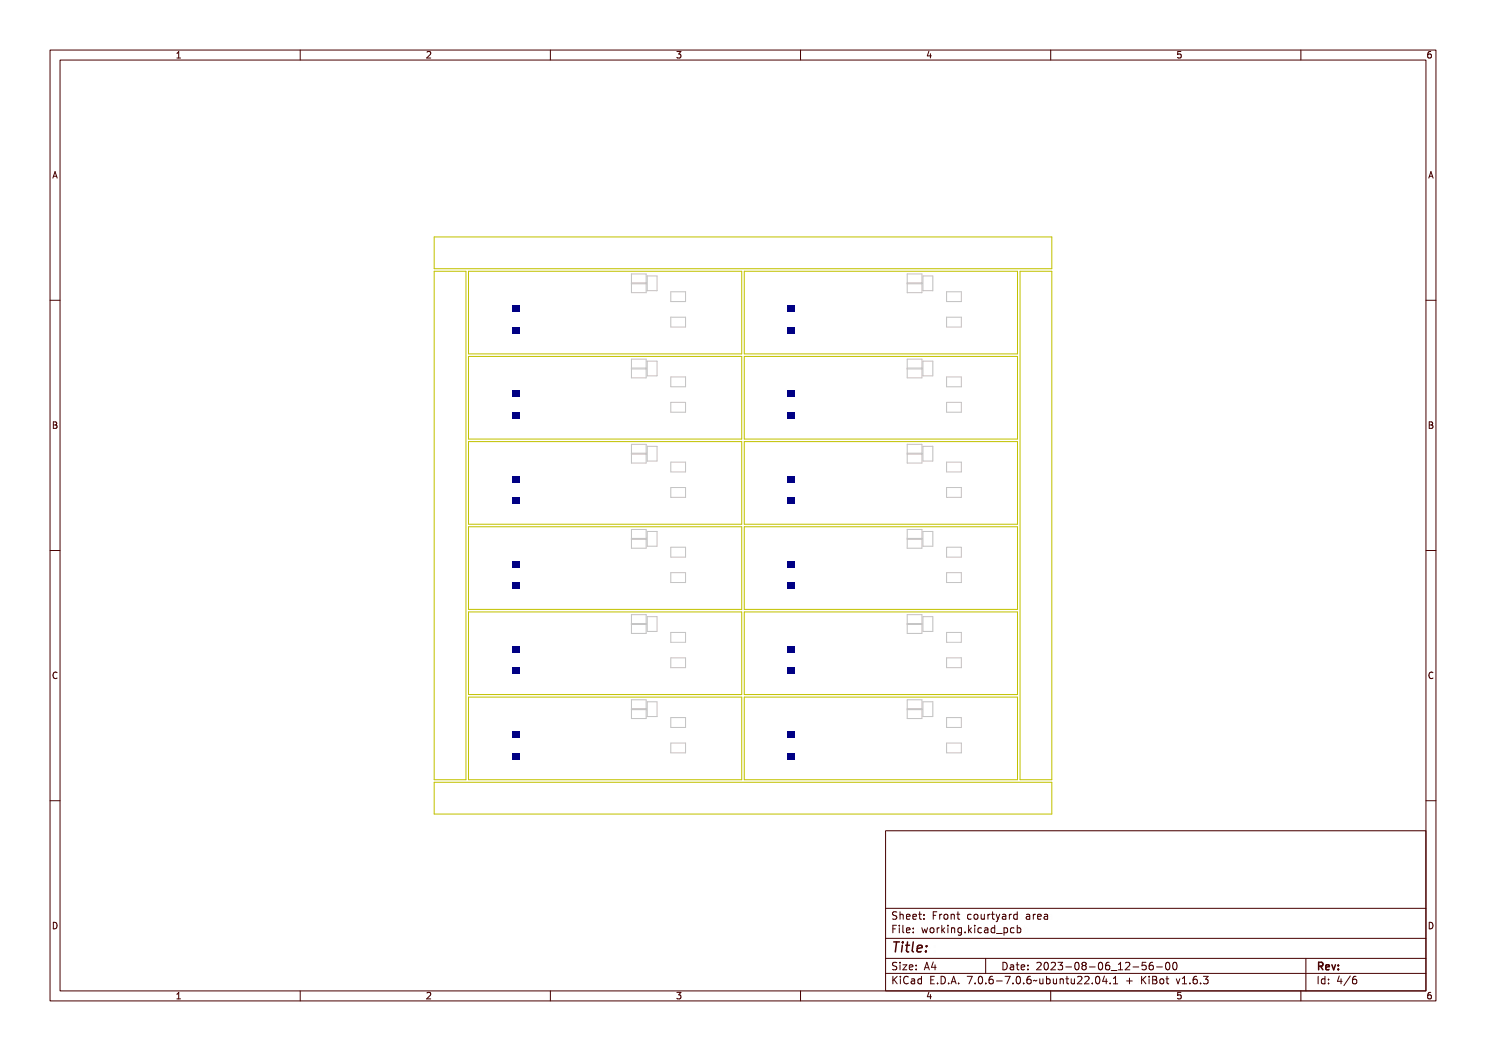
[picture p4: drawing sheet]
<svg xmlns="http://www.w3.org/2000/svg" width="297mm" height="210mm" viewBox="0 0 297 210" stroke-linecap="round" stroke-linejoin="round" font-family="sans-serif">
<g fill="none" stroke="#c2c2c2" stroke-width=".2">
<path d="M126.2 54.7h2.9v3.8h-2.9zM126.2 56.5h2.9M126.2 56.7h2.9M129.4 55.1h1.9v3h-1.9zM134.1 58.3h2.9v2h-2.9zM181.3 54.7h3v3.8h-3zM181.3 56.5h3M181.3 56.7h3M184.5 55.1h1.9v3h-1.9zM189.2 58.3h2.9v2h-2.9zM126.2 71.8h2.9v3.7h-2.9zM126.2 73.7h2.9"/>
<path d="M126.2 73.5h2.9M129.4 72.2h1.9v2.9h-1.9zM134.1 63.4h2.9v1.9h-2.9zM134.1 75.3h2.9v2h-2.9zM181.3 71.8h3v3.7h-3zM181.3 73.7h3M181.3 73.5h3M184.5 72.2h1.9v2.9h-1.9zM189.2 63.4h2.9v1.9h-2.9zM189.2 75.3h2.9v2h-2.9zM126.2 88.8h2.9v3.7h-2.9zM126.2 90.7h2.9"/>
<path d="M126.2 90.6h2.9M129.4 89.2h1.9v2.9h-1.9zM134.1 80.4h2.9v2h-2.9zM134.1 92.3h2.9v2h-2.9zM134.1 97.4h2.9v2h-2.9zM181.3 88.8h3v3.7h-3zM181.3 90.7h3M181.3 90.6h3M184.5 89.2h1.9v2.9h-1.9zM189.2 80.4h2.9v2h-2.9zM189.2 92.3h2.9v2h-2.9zM189.2 97.4h2.9v2h-2.9z"/>
<path d="M126.2 105.8h2.9v3.7h-2.9zM126.2 107.6h2.9M126.2 107.8h2.9M129.4 106.2h1.9v2.9h-1.9zM134.1 109.4h2.9v1.9h-2.9zM134.1 114.4h2.9v2h-2.9zM181.3 105.8h3v3.7h-3zM181.3 107.6h3M181.3 107.8h3M184.5 106.2h1.9v2.9h-1.9zM189.2 109.4h2.9v1.9h-2.9zM189.2 114.4h2.9v2h-2.9z"/>
<path d="M126.2 122.8h2.9v3.8h-2.9zM126.2 124.8h2.9M126.2 139.8h2.9v3.8h-2.9zM126.2 124.6h2.9M129.4 123.2h1.9v3h-1.9zM134.1 131.5h2.9v1.9h-2.9zM134.1 126.4h2.9v1.9h-2.9zM181.3 122.8h3v3.8h-3zM181.3 139.8h3v3.8h-3zM181.3 124.8h3M181.3 124.6h3M184.5 123.2h1.9v3h-1.9z"/>
<path d="M189.2 126.4h2.9v1.9h-2.9zM189.2 131.5h2.9v1.9h-2.9zM126.2 141.8h2.9M126.2 141.6h2.9M129.4 140.2h1.9v3h-1.9zM134.1 143.4h2.9v2h-2.9zM134.1 148.5h2.9v1.9h-2.9zM181.3 141.8h3M181.3 141.6h3M184.5 140.2h1.9v3h-1.9zM189.2 143.4h2.9v2h-2.9zM189.2 148.5h2.9v1.9h-2.9z"/>
</g>
<g fill="none" stroke="#c2c200" stroke-width=".2">
<path d="M86.8 54.2h6.3v101.6h-6.3zM86.8 47.3h123.4v6.4h-123.4zM93.6 54.2h54.6v16.5h-54.6zM148.8 54.2h54.6v16.5h-54.6zM203.9 54.2h6.3v101.6h-6.3zM93.6 71.2h54.6v16.5h-54.6zM148.8 71.2h54.6v16.5h-54.6zM93.6 88.2h54.6v16.6h-54.6zM148.8 88.2h54.6v16.6h-54.6zM93.6 105.3h54.6v16.5h-54.6zM148.8 105.3h54.6v16.5h-54.6zM93.6 122.3h54.6v16.5h-54.6z"/>
<path d="M93.6 139.3h54.6v16.5h-54.6zM148.8 122.3h54.6v16.5h-54.6zM148.8 139.3h54.6v16.5h-54.6zM86.8 156.3h123.4v6.4h-123.4z"/>
</g>
<g fill="#000084">
<path d="M157.4 99.4h1.5v1.3h-1.5z" fill-rule="evenodd"/>
<path d="M157.4 95.1h1.5v1.3h-1.5z" fill-rule="evenodd"/>
<path d="M102.3 150.5h1.5v1.2h-1.5z" fill-rule="evenodd"/>
<path d="M102.3 146.2h1.5v1.2h-1.5z" fill-rule="evenodd"/>
<path d="M102.3 116.4h1.5v1.3h-1.5z" fill-rule="evenodd"/>
<path d="M102.3 112.1h1.5v1.3h-1.5z" fill-rule="evenodd"/>
<path d="M102.3 82.4h1.5v1.2h-1.5z" fill-rule="evenodd"/>
<path d="M102.3 78.1h1.5v1.2h-1.5z" fill-rule="evenodd"/>
<path d="M102.3 99.4h1.5v1.3h-1.5z" fill-rule="evenodd"/>
<path d="M102.3 95.1h1.5v1.3h-1.5z" fill-rule="evenodd"/>
<path d="M157.4 116.4h1.5v1.3h-1.5z" fill-rule="evenodd"/>
<path d="M157.4 112.1h1.5v1.3h-1.5z" fill-rule="evenodd"/>
<path d="M157.4 133.5h1.5v1.2h-1.5z" fill-rule="evenodd"/>
<path d="M157.4 129.2h1.5v1.2h-1.5z" fill-rule="evenodd"/>
<path d="M157.4 150.5h1.5v1.2h-1.5z" fill-rule="evenodd"/>
<path d="M157.4 146.2h1.5v1.2h-1.5z" fill-rule="evenodd"/>
<path d="M157.4 82.4h1.5v1.2h-1.5z" fill-rule="evenodd"/>
<path d="M157.4 78.1h1.5v1.2h-1.5z" fill-rule="evenodd"/>
<path d="M157.4 65.4h1.5v1.2h-1.5z" fill-rule="evenodd"/>
<path d="M157.4 61.1h1.5v1.2h-1.5z" fill-rule="evenodd"/>
<path d="M102.3 65.4h1.5v1.2h-1.5z" fill-rule="evenodd"/>
<path d="M102.3 61.1h1.5v1.2h-1.5z" fill-rule="evenodd"/>
<path d="M102.3 133.5h1.5v1.2h-1.5z" fill-rule="evenodd"/>
<path d="M102.3 129.2h1.5v1.2h-1.5z" fill-rule="evenodd"/>
</g>
<g fill="none" stroke="#480000" stroke-width=".2">
<path d="M10 10h277v190h-277zM12 12h273v186h-273zM60 10v2M110 10v2M160 10v2M210 10v2M260 10v2M10 60h2M285 60h2M10 110h2M285 110h2M10 160h2"/>
<path d="M285 160h2M177 166h108v32h-108zM60 198v2M110 198v2M160 198v2M177 181.5h108M177 187.5h108M177 191.5h108M177 194.5h108M178.1 195.2h.2v.6l.6-.6h.3l-.6 .6 .6 .8h-.2l-.5-.7-.2 .2v.5h-.2zM178.2 185h.9v.2h-.7v.4h.6v.2h-.6v.7h-.2zM178.3 182.4l.5-.1h.2v.2a.31 .31 0 0 0-.5-.1 .31 .31 0 0 0 0 .5 .5 .5 0 0 1 .6 .6 .5 .5 0 0 1-.8 .2l-.1-.2a.34 .34 0 0 0 .4 .1 .34 .34 0 0 0 .1-.5 .47 .47 0 0 1-.5-.2 .47 .47 0 0 1 .1-.5z"/>
<path d="M178.3 192.5l.5-.1h.2v.2a.31 .31 0 0 0-.5-.1 .31 .31 0 0 0 0 .5 .5 .5 0 0 1 .6 .6 .5 .5 0 0 1-.8 .2l-.1-.2a.34 .34 0 0 0 .4 .1 .34 .34 0 0 0 .1-.5 .47 .47 0 0 1-.5-.2 .47 .47 0 0 1 .1-.5zM179.4 182.2h.2v.6a.35 .35 0 0 1 .4-.1 .35 .35 0 0 1 .2 .4v.6h-.2v-.8h-.4v.8h-.2zM179.5 185.4h.4v.9h.4v.2h-.9v-.2h.3v-.8h-.2zM179.5 192.8h.4v.9h.4v.1h-.9v-.1h.3v-.8h-.2zM179.5 195.6h.4v.9h.4v.1h-.9v-.1h.3v-.8h-.2zM179.7 184.9h.2v.3h-.2zM179.7 192.3h.2v.3h-.2zM179.7 195.1h.2v.3h-.2zM180.6 184.9h.4v1.3l.4 .1v.2l-.5-.2v-1.2h-.3zM180.6 192.8h.8l-.6 .9h.6v.1h-.8l.6-.9h-.6zM180.7 182.8l.1-.1a.49 .49 0 0 1 .5 0 .49 .49 0 0 1 .2 .5h-.8a.42 .42 0 0 0 .3 .4 .42 .42 0 0 0 .4-.1 .47 .47 0 0 1-.4 .3 .47 .47 0 0 1-.4-.3zM180.7 195.4a.4 .4 0 0 1 .4-.3 .4 .4 0 0 1 .4 .3 .56 .56 0 0 0-.8 .4 .56 .56 0 0 0 .5 .7l.3-.1a.43 .43 0 0 1-.5 .3 .43 .43 0 0 1-.4-.4v-.6z"/>
<path d="M180.8 182.9l.4-.1 .1 .3h-.6zM181.8 195.6l.3-.1a.43 .43 0 0 1 .5 .5v.6h-.1v-.1a.38 .38 0 0 1-.5 .2 .38 .38 0 0 1-.2-.5 .38 .38 0 0 1 .4-.2h.3a.35 .35 0 0 0-.3-.4 .35 .35 0 0 0-.4 .2zM181.9 182.8l.1-.1a.49 .49 0 0 1 .5 0 .49 .49 0 0 1 .2 .5h-.8a.42 .42 0 0 0 .3 .4 .42 .42 0 0 0 .5-.1 .47 .47 0 0 1-.5 .3 .47 .47 0 0 1-.4-.3zM181.9 185.5l.1-.1a.49 .49 0 0 1 .5 0 .49 .49 0 0 1 .2 .5h-.8a.42 .42 0 0 0 .3 .4 .42 .42 0 0 0 .5-.1 .47 .47 0 0 1-.5 .3 .47 .47 0 0 1-.4-.3zM181.9 192.9l.1-.1a.49 .49 0 0 1 .5 0 .49 .49 0 0 1 .2 .5h-.8a.42 .42 0 0 0 .3 .4 .42 .42 0 0 0 .5-.1 .47 .47 0 0 1-.5 .3 .47 .47 0 0 1-.4-.3zM182 196.2l.5-.1a.31 .31 0 0 1-.2 .4 .31 .31 0 0 1-.4-.1zM182 182.9l.4-.1 .1 .3h-.6zM182 185.6l.4-.1 .1 .3h-.6zM182 193l.4-.1 .1 .3h-.6zM183 195.7l.4-.2 .2 .2v-.6h.2v1.5h-.2v-.1a.42 .42 0 0 1-.5 .1 .42 .42 0 0 1-.2-.5zM183.2 195.8l.1-.1a.4 .4 0 0 1 .3 .4 .4 .4 0 0 1-.3 .4l-.2-.2zM183.2 182.3h.2v.4h.4v.1h-.4v.7l.4 .1v.1h-.4l-.1-.1-.1-.8h-.3v-.1h.3z"/>
<path d="M183.3 185.4h.2v.3h-.2zM183.3 186.2h.2v.3h-.2zM183.3 192.8h.2v.3h-.2zM183.3 193.6h.2v.2h-.2zM184.5 182.7h.2v.3h-.2zM184.5 183.5h.2v.2h-.2zM185.2 185.4h.2l.2 .8 .1-.5h.2l.2 .5 .1-.8h.2l-.2 1.1h-.2l-.2-.7-.2 .7h-.1zM185.4 195.2h.9v.2h-.7v.4h.6v.2h-.6v.5h.7v.1h-.9zM185.7 192.4h.2l.5 1.4h-.2l-.1-.3h-.5l-.1 .3h-.2zM185.8 192.6l.2 .7h-.4zM186.6 182.3h.9v.2h-.7v.4h.6v.2h-.6v.6h-.2zM186.8 185.6l.1-.1a.39 .39 0 0 1 .4 .4 .39 .39 0 0 1-.4 .4l-.1-.2z"/>
<path d="M186.9 196.4h.2v.2h-.2zM187.1 192.4h.2v.9h.2v.2h-.2v.3h-.2v-.3h-.6zM187.1 192.6v.7h-.4zM187.8 195.2a.76 .76 0 0 1 .9 .7 .76 .76 0 0 1-.9 .7zM188 195.4a.57 .57 0 0 1 .5 .5 .57 .57 0 0 1-.5 .6zM188 182.7h.2v.2v-.1a.29 .29 0 0 1 .3-.2 .29 .29 0 0 1 .3 .3 .37 .37 0 0 0-.5-.1 .37 .37 0 0 0-.1 .4v.5h-.2zM188 185.4h.2v.2v-.1a.29 .29 0 0 1 .3-.2 .29 .29 0 0 1 .3 .3 .37 .37 0 0 0-.5-.1 .37 .37 0 0 0-.1 .4v.6h-.2zM189.1 184.9h.1v.9l.5-.4h.2l-.4 .4 .5 .7h-.2l-.4-.6-.2 .1v.5h-.1zM189.2 182.9l.1-.1a.39 .39 0 0 1 .4 .4 .39 .39 0 0 1-.4 .4l-.1-.2zM189.3 196.4h.3v.2h-.3zM190.2 182.7h.2v.1a.35 .35 0 0 1 .4-.1 .35 .35 0 0 1 .3 .4v.6h-.2l-.1-.8h-.3l-.1 .8h-.2zM190.3 185.4h.4v.9h.4v.2h-.9v-.2h.4v-.8h-.3z"/>
<path d="M190.5 195.2h.3l.4 1.4h-.2l-.1-.3h-.5l-.1 .3h-.2zM190.6 184.9h.1v.3h-.1zM190.6 195.4l.2 .7h-.4zM191.4 185.4h.2v.1a.35 .35 0 0 1 .4-.1 .35 .35 0 0 1 .3 .4v.7h-.2l-.1-.9h-.3l-.1 .9h-.2zM191.7 182.3h.1v.4h.4v.1h-.4v.7l.4 .1v.1h-.4l-.1-.1v-.8h-.3v-.1h.3zM191.7 196.4h.3v.2h-.3zM192.7 185.5l.3-.2 .3 .2v-.1h.2v1a.53 .53 0 0 1-.8 .4v-.2a.36 .36 0 0 0 .4 .1 .36 .36 0 0 0 .2-.4l-.1 .1a.53 .53 0 0 1-.7-.3 .53 .53 0 0 1 .2-.6zM192.8 185.6l.1-.1a.39 .39 0 0 1 .4 .4 .39 .39 0 0 1-.4 .4l-.1-.2zM193.8 195.2h.9l-.5 1.4h-.2l.5-1.2h-.7zM194 182.8a.39 .39 0 0 1 .4-.2 .39 .39 0 0 1 .3 .3 .4 .4 0 0 0-.6 0 .4 .4 0 0 0 0 .6 .4 .4 0 0 0 .6 0 .45 .45 0 0 1-.6 .3 .45 .45 0 0 1-.3-.6zM194.1 186.2h.3v.3h-.3zM195.1 184.9h.2v.9l.4-.4h.3l-.5 .4 .5 .7h-.2l-.4-.6-.1 .1v.5h-.2z"/>
<path d="M195.2 182.9l.1-.1a.39 .39 0 0 1 .4 .4 .39 .39 0 0 1-.4 .4l-.1-.2zM195.3 196.4h.3v.2h-.3zM196.2 182.7h.2v.8l.2 .1 .3-.2v-.7h.2v1h-.2v-.1a.35 .35 0 0 1-.4 .2 .35 .35 0 0 1-.3-.5zM196.3 185.4h.5v.9h.3v.2h-.9v-.2h.4v-.8h-.3zM196.3 195.4a.57 .57 0 0 1 .7 0 .57 .57 0 0 1 .1 .8 .5 .5 0 0 1-.6 .5 .5 .5 0 0 1-.3-.8zM196.5 195.4a.61 .61 0 0 1 .4 1l-.1 .1a.61 .61 0 0 1-.4-1zM196.6 184.9h.2v.3h-.2zM197 191.5v3M197.6 185.5a.39 .39 0 0 1 .4-.2 .39 .39 0 0 1 .3 .3 .4 .4 0 0 0-.6 0 .4 .4 0 0 0 0 .6 .4 .4 0 0 0 .6 0 .45 .45 0 0 1-.6 .3 .45 .45 0 0 1-.3-.6zM197.6 182.7h.2v.2v-.1a.29 .29 0 0 1 .4-.2 .29 .29 0 0 1 .2 .3 .37 .37 0 0 0-.4-.1 .37 .37 0 0 0-.2 .4v.5h-.2zM197.7 196.4h.3v.2h-.3zM198.7 185.4l.2-.1a.43 .43 0 0 1 .6 .5v.7h-.2v-.2a.38 .38 0 0 1-.5 .2 .38 .38 0 0 1-.2-.5 .38 .38 0 0 1 .5-.2h.2a.35 .35 0 0 0-.3-.4 .35 .35 0 0 0-.3 .2z"/>
<path d="M198.7 195.4a.38 .38 0 0 1 .4-.3 .38 .38 0 0 1 .3 .3 .43 .43 0 0 0-.5 0 .43 .43 0 0 0-.1 .5 .46 .46 0 0 1 .7 .1 .46 .46 0 0 1-.2 .6 .46 .46 0 0 1-.7-.2zM198.8 186l.5-.1a.31 .31 0 0 1-.1 .4 .31 .31 0 0 1-.4-.1zM198.9 182.3h.2v.4h.4v.1h-.4v.7l.4 .1v.1h-.4l-.2-.1v-.8h-.3v-.1h.3zM199.8 182.7h.1l.4 .8 .3-.8h.2l-.3 .7a.68 .68 0 0 1-.7 .8l.4-.5zM199.9 185.5l.3-.2 .3 .2v-.6h.2v1.6h-.2v-.2a.42 .42 0 0 1-.5 .1 .42 .42 0 0 1-.2-.5zM200 196h.5v.2h-.5zM200 185.6l.1-.1a.39 .39 0 0 1 .4 .4 .39 .39 0 0 1-.4 .4l-.1-.2zM200.1 192.4a.76 .76 0 0 1 1 .7 .76 .76 0 0 1-1 .7zM200.3 192.6a.57 .57 0 0 1 .6 .5 .57 .57 0 0 1-.6 .6zM200.9 186.8l1.2 .1zM201 195.2h.9l-.5 1.4h-.2l.5-1.2h-.7zM201.1 182.7l.2-.1a.43 .43 0 0 1 .6 .5v.6h-.2v-.1a.38 .38 0 0 1-.5 .2 .38 .38 0 0 1-.2-.5 .38 .38 0 0 1 .5-.2h.2a.35 .35 0 0 0-.2-.4 .35 .35 0 0 0-.4 .2z"/>
<path d="M201.2 183.3l.5-.1a.31 .31 0 0 1-.1 .4 .31 .31 0 0 1-.4-.1zM201.4 192.8l.3-.1a.43 .43 0 0 1 .5 .5v.6h-.1v-.1a.38 .38 0 0 1-.5 .2 .38 .38 0 0 1-.2-.5 .38 .38 0 0 1 .4-.2h.3a.35 .35 0 0 0-.3-.4 .35 .35 0 0 0-.4 .2zM201.6 193.4l.5-.1a.31 .31 0 0 1-.2 .4 .31 .31 0 0 1-.4-.1zM202.2 185.4h.2v.1a.53 .53 0 0 1 .8 .3 .53 .53 0 0 1-.6 .7l-.2-.2v.6h-.2zM202.4 182.7h.2v.2l.1-.1a.29 .29 0 0 1 .3-.2 .29 .29 0 0 1 .2 .3 .37 .37 0 0 0-.4-.1 .37 .37 0 0 0-.2 .4v.5h-.2zM202.5 185.6l.1-.1a.4 .4 0 0 1 .4 .4 .4 .4 0 0 1-.4 .4l-.2-.2zM202.5 196.4h.3v.2h-.3zM202.8 192.4h.2v.4h.4v.1h-.4v.7l.4 .1v.1h-.4l-.2-.1v-.8h-.3v-.1h.3zM203.5 182.8l.3-.2 .3 .2v-.6h.2v1.5h-.2v-.1a.42 .42 0 0 1-.5 .1 .42 .42 0 0 1-.2-.5zM203.5 195.4a.57 .57 0 0 1 .8 0 .57 .57 0 0 1 0 .8 .5 .5 0 0 1-.6 .5 .5 .5 0 0 1-.3-.8zM203.6 185.5a.39 .39 0 0 1 .4-.2 .39 .39 0 0 1 .3 .3 .4 .4 0 0 0-.5 0 .4 .4 0 0 0 0 .6 .4 .4 0 0 0 .5 0 .45 .45 0 0 1-.6 .3 .45 .45 0 0 1-.2-.6zM203.6 182.9l.1-.1a.4 .4 0 0 1 .4 .4 .4 .4 0 0 1-.4 .4l-.1-.2z"/>
<path d="M203.7 195.4a.61 .61 0 0 1 .4 1l-.1 .1a.61 .61 0 0 1-.3-1zM203.9 192.9l.1-.1a.49 .49 0 0 1 .5 0 .49 .49 0 0 1 .2 .5h-.8a.42 .42 0 0 0 .3 .4 .42 .42 0 0 0 .5-.1 .47 .47 0 0 1-.5 .3 .47 .47 0 0 1-.4-.3zM204 193l.4-.1 .1 .3h-.6zM204.7 184.9h.1v.6a.53 .53 0 0 1 .8 .3 .53 .53 0 0 1-.6 .7l-.2-.2v.2h-.1zM204.9 185.6l.1-.1a.39 .39 0 0 1 .4 .4 .39 .39 0 0 1-.4 .4l-.1-.2zM204.9 196.4h.3v.2h-.3zM205.3 192.8h.2v.3h-.2zM205.3 193.6h.2v.2h-.2zM205.9 182.7l.3-.1a.43 .43 0 0 1 .5 .5v.6h-.2v-.1a.38 .38 0 0 1-.5 .2 .38 .38 0 0 1-.2-.5 .38 .38 0 0 1 .5-.2h.2a.35 .35 0 0 0-.2-.4 .35 .35 0 0 0-.4 .2zM205.9 195.4a.38 .38 0 0 1 .4-.3 .38 .38 0 0 1 .3 .3 .43 .43 0 0 0-.5 0 .43 .43 0 0 0-.1 .5 .46 .46 0 0 1 .7 .1 .46 .46 0 0 1-.2 .6 .46 .46 0 0 1-.6-.2zM206.1 183.3l.4-.1a.31 .31 0 0 1-.1 .4 .31 .31 0 0 1-.4-.1zM207 196l1-.1a.49 .49 0 0 1-.8 .1l-.2 .2z"/>
<path d="M207.2 182.7h.2v.2l.1-.1a.29 .29 0 0 1 .3-.2 .29 .29 0 0 1 .2 .3 .37 .37 0 0 0-.4-.1 .37 .37 0 0 0-.2 .4v.5h-.2zM207.4 192.5a.53 .53 0 0 1 .8 .1 .53 .53 0 0 1-.3 .7l-.3 .4h.7v.1h-.9l.3-.5a.4 .4 0 0 0 .3-.4 .4 .4 0 0 0-.3-.4l-.3 .2zM208.3 195.6h.1l.1 .8 .2 .1 .2-.2v-.7h.2v1h-.2v-.1a.35 .35 0 0 1-.4 .2 .35 .35 0 0 1-.2-.5zM208.3 182.8l.2-.1a.49 .49 0 0 1 .5 0 .49 .49 0 0 1 .2 .5h-.8a.42 .42 0 0 0 .3 .4 .42 .42 0 0 0 .4-.1 .47 .47 0 0 1-.4 .3 .47 .47 0 0 1-.4-.3zM208.5 182.9l.3-.1 .2 .3h-.6zM208.7 192.6a.57 .57 0 0 1 .7 0 .57 .57 0 0 1 .1 .8 .5 .5 0 0 1-.6 .5 .5 .5 0 0 1-.3-.8zM208.9 192.6a.61 .61 0 0 1 .3 1l-.1 .1a.61 .61 0 0 1-.3-1zM209.5 195.1h.2v.6a.53 .53 0 0 1 .7 .3 .53 .53 0 0 1-.6 .7l-.1-.2v.1h-.2zM209.5 182.7l.3-.1a.43 .43 0 0 1 .5 .5v.6h-.2v-.1a.38 .38 0 0 1-.5 .2 .38 .38 0 0 1-.2-.5 .38 .38 0 0 1 .5-.2h.2a.35 .35 0 0 0-.2-.4 .35 .35 0 0 0-.4 .2zM209.7 183.3l.4-.1a.31 .31 0 0 1-.1 .4 .31 .31 0 0 1-.4-.1zM209.7 195.8l.1-.1a.4 .4 0 0 1 .4 .4 .4 .4 0 0 1-.4 .4l-.1-.2zM209.8 192.5a.53 .53 0 0 1 .8 .1 .53 .53 0 0 1-.3 .7l-.3 .4h.7v.1h-.9l.3-.5a.4 .4 0 0 0 .3-.4 .4 .4 0 0 0-.3-.4l-.3 .2z"/>
<path d="M210 198v2M210.7 195.6h.2v.8l.2 .1 .2-.2v-.7h.2v1h-.2v-.1a.35 .35 0 0 1-.4 .2 .35 .35 0 0 1-.2-.5zM211 192.4a.46 .46 0 0 1 .6 0 .46 .46 0 0 1 .1 .6l-.1 .1a.47 .47 0 0 1 .2 .7 .47 .47 0 0 1-.7 0l-.1-.2a.35 .35 0 0 0 .5 .1 .35 .35 0 0 0 0-.5h-.3v-.2a.29 .29 0 0 0 .4-.1 .29 .29 0 0 0-.1-.4 .29 .29 0 0 0-.4 .1h-.1zM211.9 195.6h.2v.1a.35 .35 0 0 1 .4-.1 .35 .35 0 0 1 .2 .4v.6h-.2v-.8h-.4v.8h-.2zM212.4 193.2h.5v.2h-.5zM213.3 195.2h.2v.4h.4v.1h-.4v.7l.4 .1v.1h-.4l-.2-.1v-.8h-.3v-.1h.3zM213.5 192.6a.57 .57 0 0 1 .7 0 .57 .57 0 0 1 .1 .8 .5 .5 0 0 1-.6 .5 .5 .5 0 0 1-.3-.8zM213.7 192.6a.61 .61 0 0 1 .3 1v.1a.61 .61 0 0 1-.4-1zM214.3 195.6h.2v.8l.2 .1 .2-.2v-.7h.2v1h-.2v-.1a.35 .35 0 0 1-.4 .2 .35 .35 0 0 1-.2-.5zM214.7 192.5a.41 .41 0 0 1 .7-.1 .41 .41 0 0 1-.2 .7 .42 .42 0 0 1 .2 .6 .42 .42 0 0 1-.7 0 .42 .42 0 0 1 .2-.6l-.3-.2zM215.5 195.3a.53 .53 0 0 1 .8 .1 .53 .53 0 0 1-.3 .7l-.3 .4h.6v.1h-.9l.4-.5a.4 .4 0 0 0 .3-.4 .4 .4 0 0 0-.3-.4l-.3 .2zM216 193.2h.5v.2h-.5z"/>
<path d="M216.7 195.3a.53 .53 0 0 1 .8 .1 .53 .53 0 0 1-.3 .7l-.3 .4h.6v.1h-.9l.4-.5a.4 .4 0 0 0 .3-.4 .4 .4 0 0 0-.3-.4l-.3 .2zM217.1 192.6a.57 .57 0 0 1 .7 0 .57 .57 0 0 1 .1 .8 .5 .5 0 0 1-.6 .5 .5 .5 0 0 1-.3-.8zM217.3 192.6a.61 .61 0 0 1 .3 1v.1a.61 .61 0 0 1-.4-1zM218.2 196.4h.2v.2h-.2zM218.3 192.6a.38 .38 0 0 1 .4-.3 .38 .38 0 0 1 .3 .3 .43 .43 0 0 0-.5 0 .43 .43 0 0 0-.1 .5 .46 .46 0 0 1 .6 .1 .46 .46 0 0 1-.1 .6 .46 .46 0 0 1-.7-.2zM219.2 195.4a.57 .57 0 0 1 .7 0 .57 .57 0 0 1 .1 .8 .5 .5 0 0 1-.7 .5 .5 .5 0 0 1-.3-.8zM219.2 194.2l1.3 .1zM219.4 195.4a.61 .61 0 0 1 .3 1l-.1 .1a.61 .61 0 0 1-.3-1zM220.7 192.5l.5-.1v1.3h.3v.1h-.8v-.1h.3v-1.1h-.3zM220.8 195.2h.2v.9h.2v.2h-.2v.3h-.2v-.3h-.6zM220.8 195.4v.7h-.4zM221.8 196.4h.2v.2h-.2z"/>
<path d="M221.8 192.5a.53 .53 0 0 1 .8 .1 .53 .53 0 0 1-.3 .7l-.3 .4h.7v.1h-.9l.3-.5a.4 .4 0 0 0 .4-.4 .4 .4 0 0 0-.4-.4l-.3 .2zM222.8 195.3l.5-.1v1.3h.3v.1h-.8v-.1h.3v-1.1h-.3zM223.2 193.2h.5v.2h-.5zM224.3 192.4h.7v.2h-.6v.3a.53 .53 0 0 1 .7 .7 .53 .53 0 0 1-.9 .2v-.2a.38 .38 0 0 0 .5 .1 .38 .38 0 0 0 .1-.5 .38 .38 0 0 0-.5-.1zM225.4 195.5h.2v.4h.4v.2h-.4v.4h-.2v-.4h-.4v-.2h.4zM225.5 192.6a.38 .38 0 0 1 .4-.3 .38 .38 0 0 1 .3 .3 .43 .43 0 0 0-.5 0 .43 .43 0 0 0-.1 .5 .46 .46 0 0 1 .7 .1 .46 .46 0 0 1-.2 .6 .46 .46 0 0 1-.7-.2zM226.8 193.2h.5v.2h-.5zM227.5 195.2h.2v.6l.6-.6h.2l-.6 .6 .6 .8h-.2l-.5-.7-.1 .2v.5h-.2zM227.9 192.6a.57 .57 0 0 1 .8 0 .57 .57 0 0 1 0 .8 .5 .5 0 0 1-.6 .5 .5 .5 0 0 1-.3-.8zM228.2 192.6a.61 .61 0 0 1 .3 1l-.1 .1a.61 .61 0 0 1-.3-1zM228.8 195.6h.4v.9h.4v.1h-.9v-.1h.4v-.8h-.3zM229.1 195.1h.1v.3h-.1z"/>
<path d="M229.1 192.6a.57 .57 0 0 1 .8 0 .57 .57 0 0 1 0 .8 .5 .5 0 0 1-.6 .5 .5 .5 0 0 1-.3-.8zM229.4 192.6a.61 .61 0 0 1 .3 1l-.1 .1a.61 .61 0 0 1-.3-1zM229.9 195.2h.4a.35 .35 0 0 1 .5 .2 .35 .35 0 0 1-.3 .5 .41 .41 0 0 1 .3 .5 .41 .41 0 0 1-.5 .2h-.4zM230.1 196h.2a.27 .27 0 0 1 .3 .2 .27 .27 0 0 1-.3 .3h-.2zM230.1 195.4h.2a.23 .23 0 0 1 .3 .2 .23 .23 0 0 1-.3 .2h-.2zM231.2 193.2h1.1M231.3 195.8l.1-.1a.39 .39 0 0 1 .4 .4 .39 .39 0 0 1-.4 .4l-.1-.2zM232.6 195.2h.1v.4h.4v.1h-.4l.1 .7 .3 .1v.1h-.3l-.2-.1v-.8h-.3v-.1h.3zM233.2 192.4l.1-.1a.8 .8 0 0 1 .5 .7 .8 .8 0 0 1-.5 .8 1 1 0 0 1-.1-1.4zM234.5 192.4l.2-.1a.8 .8 0 0 1 .6 .7 .8 .8 0 0 1-.6 .8l-.2-.2-.1-.4zM234.6 195.6h.2l.3 .9 .4-.9h.2l-.4 1h-.3zM236 195.3l.5-.1v1.3h.3v.1h-.8v-.1h.3v-1.1h-.3z"/>
<path d="M237.4 196.4h.3v.2h-.3zM238.4 195.4a.38 .38 0 0 1 .4-.3 .38 .38 0 0 1 .3 .3 .43 .43 0 0 0-.5 0 .43 .43 0 0 0-.1 .5 .46 .46 0 0 1 .7 .1 .46 .46 0 0 1-.2 .6 .46 .46 0 0 1-.7-.2zM239.8 196.4h.3v.2h-.3zM240.7 195.2a.46 .46 0 0 1 .6 0 .46 .46 0 0 1 .1 .6l-.1 .1a.47 .47 0 0 1 .2 .7 .47 .47 0 0 1-.7 0l-.1-.2a.35 .35 0 0 0 .5 .1 .35 .35 0 0 0 0-.5l-.3-.1v-.1a.29 .29 0 0 0 .4-.1 .29 .29 0 0 0-.1-.4 .29 .29 0 0 0-.4 .1h-.1zM260 198v2M261 191.5v6.5M263.2 195.2h.8v.2h-.3v1.1h.3v.1h-.8v-.1h.3v-1.1h-.3zM264.4 195.7l.3-.2 .3 .2v-.6h.2v1.5h-.2v-.1a.42 .42 0 0 1-.5 .1 .42 .42 0 0 1-.2-.5zM264.6 195.8l.1-.1a.4 .4 0 0 1 .3 .4 .4 .4 0 0 1-.3 .4l-.2-.2zM265.9 195.6h.2v.3h-.2zM265.9 196.4h.2v.2h-.2zM268.5 195.2h.2v.9h.2v.2h-.2v.3h-.2v-.3h-.6z"/>
<path d="M268.5 195.4v.7h-.4zM269.9 195.2h.2l-.8 1.6h-.2zM270.5 195.4a.38 .38 0 0 1 .4-.3 .38 .38 0 0 1 .3 .3 .43 .43 0 0 0-.5 0 .43 .43 0 0 0-.2 .5 .46 .46 0 0 1 .7 .1 .46 .46 0 0 1-.2 .6 .46 .46 0 0 1-.6-.2z"/>
<circle cx="187" cy="185.9" r=".53"/>
<circle cx="189.4" cy="183.2" r=".53"/>
<circle cx="195.4" cy="183.2" r=".53"/>
<circle cx="196.7" cy="195.9" r=".13"/>
<circle cx="199.1" cy="196.2" r=".32"/>
<circle cx="203.9" cy="195.9" r=".13"/>
<circle cx="206.3" cy="196.2" r=".32"/>
<circle cx="209" cy="193.1" r=".13"/>
<circle cx="213.8" cy="193.1" r=".13"/>
<circle cx="215" cy="193.4" r=".29"/>
<circle cx="215" cy="192.8" r=".25"/>
<circle cx="217.4" cy="193.1" r=".13"/>
<circle cx="218.7" cy="193.4" r=".32"/>
<circle cx="219.5" cy="195.9" r=".13"/>
<circle cx="225.9" cy="193.4" r=".32"/>
<circle cx="228.3" cy="193.1" r=".13"/>
<circle cx="229.5" cy="193.1" r=".13"/>
<circle cx="231.5" cy="196.1" r=".53"/>
<circle cx="238.8" cy="196.2" r=".32"/>
<circle cx="270.9" cy="196.2" r=".32"/>
</g>
<g fill="none" stroke="#480000" stroke-width=".3">
<path d="M178.1 188.4h1.4v.2h-.6v1.7h-.2v-1.7h-.6zM179.9 188.8h.7v1.3h.4v.2h-1.2v-.2h.5v-1.1h-.4zM180.3 188.3h.3v.3h-.3zM181.8 188.4h.2v.4h.6v.2h-.6v1l.6 .1v.2a.55 .55 0 0 1-.8-.5v-.8h-.4v-.2h.4zM183 188.3h.6l.1 1.6 .1 .2h.4v.2a.54 .54 0 0 1-.8-.5v-1.4h-.4zM184.8 189a.65 .65 0 0 1 .8-.1 .65 .65 0 0 1 .3 .7h-1.1a.56 .56 0 0 0 .4 .5 .56 .56 0 0 0 .6-.1v.2a.81 .81 0 0 1-1.1-.1 .81 .81 0 0 1 .1-1.1zM185 189.1l.4-.1 .2 .4h-.8zM186.7 188.9h.3v.4h-.3zM186.7 189.9h.3v.4h-.3zM263.1 192.4a.73 .73 0 0 1 .9 .2v.3l-.3 .3 .5 .6h-.2l-.3-.4-.2-.2h-.2v.6h-.2zM263.3 192.6h.2a.26 .26 0 0 1 .3 .2 .26 .26 0 0 1-.2 .3h-.3zM264.5 192.9l.1-.1a.49 .49 0 0 1 .5 0 .49 .49 0 0 1 .2 .5h-.8a.42 .42 0 0 0 .3 .4 .42 .42 0 0 0 .4-.1 .47 .47 0 0 1-.4 .3 .47 .47 0 0 1-.4-.3z"/>
<path d="M264.6 193l.3-.1 .2 .3h-.6zM265.5 192.8h.2l.3 .9 .3-.9h.2l-.4 1h-.2zM267.1 192.8h.2v.3h-.2zM267.1 193.6h.2v.2h-.2z"/>
</g>
<text font-size="2.7" fill="#480000" x="178" y="190.3">Title:</text>
<g font-size="2" fill="#480000">
<text x="178" y="183.7">Sheet: Front courtyard area</text>
<text x="178" y="186.5">File: working.kicad_pcb</text>
<text x="178" y="193.9">Size: A4</text>
<text x="178" y="196.6">KiCad E.D.A. 7.0.6-7.0.6~ubuntu22.04.1 + KiBot v1.6.3</text>
<text x="200" y="193.9">Date: 2023-08-06_12-56-00</text>
<text x="263" y="196.6">Id: 4/6</text>
<text x="263" y="193.9">Rev:</text>
</g>
<g font-size="1.7" fill="#480000">
<text x="35" y="11.7">1</text>
<text x="85" y="11.7">2</text>
<text x="135" y="11.7">3</text>
<text x="185" y="11.7">4</text>
<text x="235" y="11.7">5</text>
<text x="285" y="11.7">6</text>
<text x="10.5" y="35.7">A</text>
<text x="285.5" y="35.7">A</text>
<text x="10.5" y="85.6">B</text>
<text x="285.5" y="85.6">B</text>
<text x="10.5" y="135.7">C</text>
<text x="285.5" y="135.7">C</text>
<text x="10.5" y="185.6">D</text>
<text x="285.5" y="185.6">D</text>
<text x="35" y="199.7">1</text>
<text x="85" y="199.7">2</text>
<text x="135" y="199.7">3</text>
<text x="185" y="199.7">4</text>
<text x="235" y="199.7">5</text>
<text x="285" y="199.7">6</text>
</g>
</svg>
